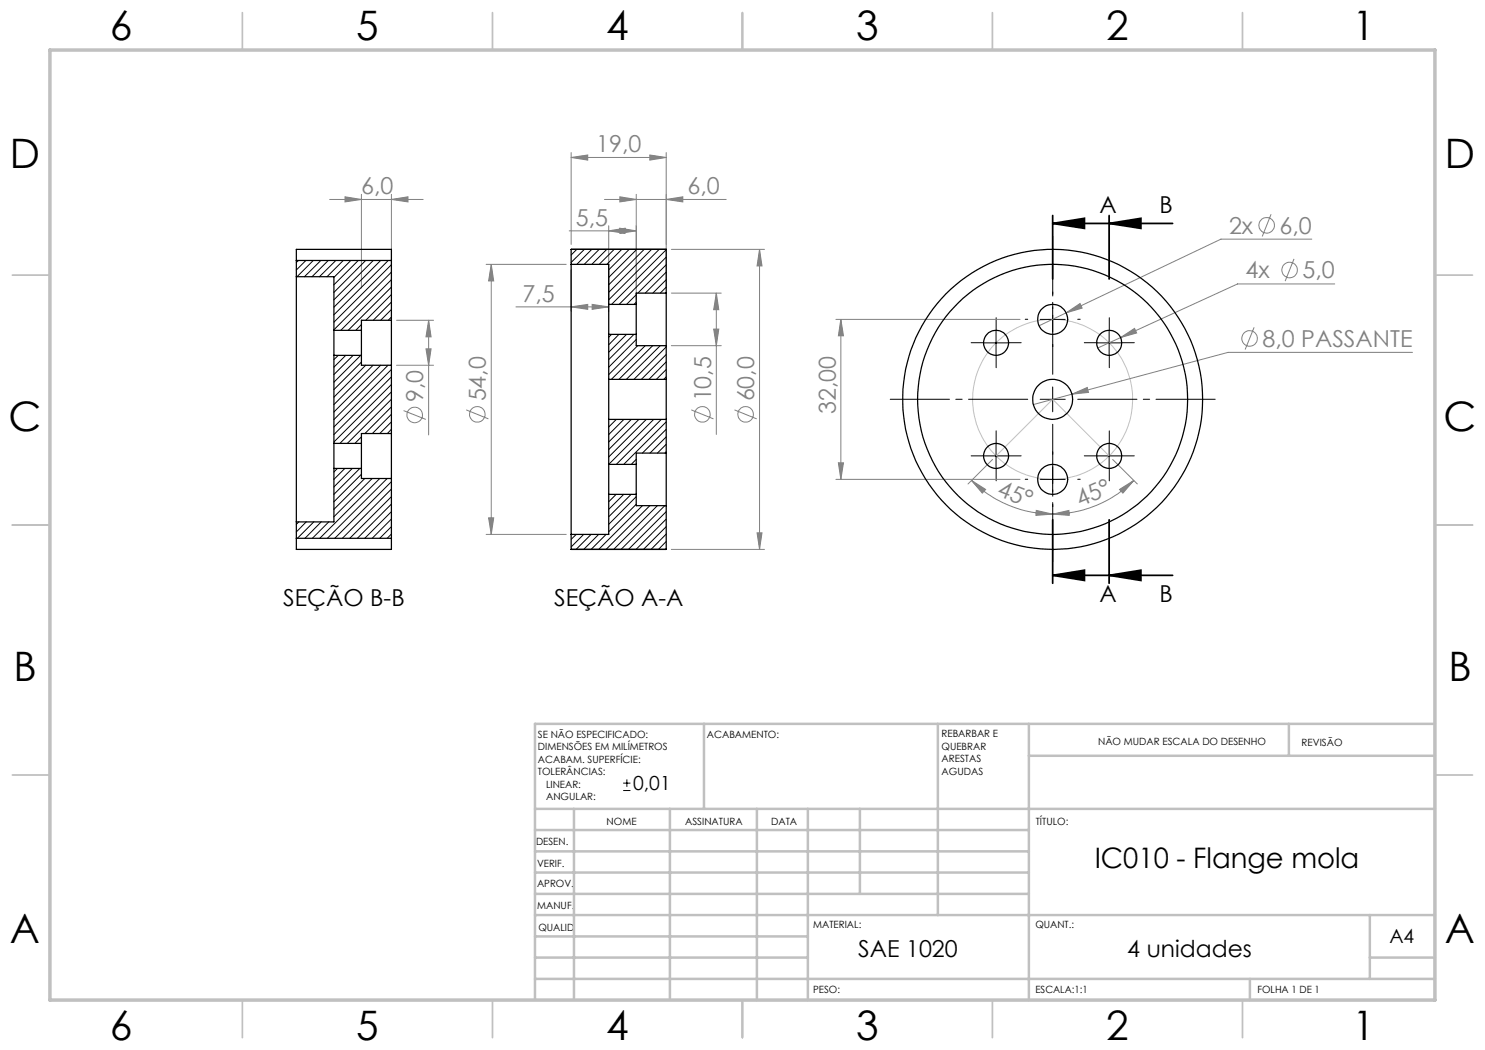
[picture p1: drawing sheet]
<svg xmlns="http://www.w3.org/2000/svg" width="297mm" height="210mm" viewBox="0 0 297 210" stroke-linecap="round" stroke-linejoin="round" font-family="sans-serif">
<g fill="none" stroke="#808080" stroke-width=".2">
<path d="M65.9 39.9h18.7M69 39.4l3.3 .5-3.3 .5zM72.3 38.9v18.7M78.3 39.9l3.3-.5v1zM78.3 38.9v18.7M114.2 31.5l3.3-.5v1zM114.2 30.5v18.4M114.2 31.5h19M120.9 39.9h24.3M124 39.4l3.2 .5-3.2 .5zM127.2 38.9v21M130 31l3.2 .5-3.2 .5z"/>
<path d="M133.2 39.9l3.4-.5v1zM133.2 30.5v27.1M97.2 52.9h16M98.2 52.9l.5 3.3h-1zM98.2 52.9v54M113.8 46.2h13.4M114.2 53.9v8.5M121.7 46.2l3.3-.6v1.1zM121.7 45.1v17.3M124 45.6l3.2 .6-3.2 .5zM134.3 58.6h10M134.3 49.9h18.6"/>
<path d="M143.3 58.6l.5 3.3h-1.1zM143.3 58.6v28.3M151.9 49.9l.5 3.3h-1zM151.9 49.9v60M254.2 42.9l-1.8 4.4M258.8 51.8l-1.8 4.4M262.4 47.8h-18.2l-31 14.8M266.9 56.8h-19.4l-27.9 12.8M79.3 64.1h7.4M79.3 73.1h7.4M85.2 69.8h1l-.5 3.3zM85.7 64.1l.5 3.3h-1z"/>
<path d="M85.7 64.1v22.9M103.2 61.4h18.5M114.2 61.4l3.3-.5v1zM118.4 60.9l3.3 .5-3.3 .5zM134.3 69.1h10M142.7 65.8h1.1l-.5 3.3zM167.2 63.9h36.8M168.2 63.9v32M168.2 63.9l.5 3.3h-1zM213.2 62.6l2.8-1.9 .4 .9zM213.2 62.6l-5.4 2.5M214.4 78.8l3.1-1.3 .2 1z"/>
<path d="M224.1 67.5l2.8-1.8 .4 .9zM250.8 65.5l-1.8 4.4M282.5 70.5h-36.9l-38.9 10.4M80.7 82.1l4.5 1.8M93.2 82l4.5 1.8M138.3 82l4.4 1.8M146.9 82l4.4 1.8M167.2 95.9h36.8M167.7 92.6h1l-.5 3.3zM194.3 96.1l2.8 1.8-.6 .7zM194.3 96.1a23.1 23.1 0 0 0 16.2 6.7M198.5 91.9l-4.9 4.9"/>
<path d="M222.5 91.9l5 4.9M223.9 97.9l2.9-1.8-2.2 2.5zM226.8 96.1a23.1 23.1 0 0 1-16.3 6.7M97.2 106.9h16M97.7 103.6h1l-.5 3.3zM134.3 109.9h18.6M151.4 106.6h1l-.5 3.3zM207.3 102.1l3.2 .7-3.3 .3zM210.5 102.8l3.3-.7 .1 1z"/>
<circle cx="253.3" cy="45.1" r="1.55"/>
<circle cx="257.9" cy="54" r="1.55"/>
<circle cx="249.9" cy="67.7" r="1.55"/>
<circle cx="82.9" cy="83" r="1.55"/>
<circle cx="95.5" cy="82.9" r="1.55"/>
<circle cx="140.5" cy="82.9" r="1.55"/>
<circle cx="149.1" cy="82.9" r="1.56"/>
</g>
<g fill="none" stroke="#000" stroke-width=".2">
<path d="M196.7 68.6h5M199.2 66.1v5M208 79.9h5M208 63.9h5M210.5 61.4v5M210.5 77.4v5M219.4 68.6h4.9M221.8 66.1v5M196.7 91.2h5M199.2 88.7v5M208 95.9h5M210.5 93.4v5"/>
<path d="M219.4 91.2h4.9M221.8 88.7v5M124.6 158.1h1.5M124.6 156.6h1.5M125.4 155.9v1.5"/>
</g>
<path d="M210.5 44.7l6.4-1v2zM210.5 44.7h24M210.5 43.1v12.7M221.8 44.7l6.4-1v2zM221.8 43.1v12.7M210.5 115.1l6.4-1.1v2.1zM210.5 115.1h24M210.5 104v12.7M221.8 115.1l6.4-1.1v2.1zM221.8 104v12.7" fill="none" stroke="#000" stroke-width=".35"/>
<g fill="none" stroke="#c0c0c0" stroke-width=".2">
<path d="M199.2 91.2l11.3-11.3 11.3 11.3"/>
<circle cx="210.5" cy="79.9" r="16"/>
</g>
<path d="M205.5 79.9h-27.5M210.5 74.9v-27.5M215.5 79.9h27.5M210.5 84.9v27.5" fill="none" stroke="#000" stroke-width=".2" stroke-dasharray="15.2 1.3 1.3 1.3" stroke-dashoffset="3.4"/>
<g fill="none" stroke="#000" stroke-width=".2" stroke-dasharray="15.2 1.3 1.3 1.3">
<path d="M210.5 58.9v-.5M196.7 68.5h-2.5M199.2 66v-2.5M199.2 71v2.5M201.7 68.5h2.5M205.5 63.9h-.5M210.5 68.9v.5M215.5 63.9h.5M219.4 68.5h-2.5M221.9 66v-2.5M221.9 71v2.5M224.4 68.5h2.5"/>
<path d="M196.7 91.2h-2.5M199.2 88.7v-2.5M199.2 93.7v2.5M201.7 91.2h2.5M205.5 95.9h-.5M210.5 90.9v-.5M215.5 95.9h.5M219.4 91.2h-2.5M221.9 88.7v-2.5M221.9 93.7v2.5M224.4 91.2h2.5M210.5 100.9v.5"/>
</g>
<g fill="none" stroke="#c0c0c0" stroke-width=".35">
<path d="M48.5 2.5v7.5M98.5 2.5v7.5M148.5 2.5v7.5M198.5 2.5v7.5M248.5 2.5v7.5M2.5 55h7.5M287 55h7.5M2.5 105h7.5M287 105h7.5M2.5 155h7.5M287 155h7.5M48.5 200v7.5"/>
<path d="M98.5 200v7.5M148.5 200v7.5M198.5 200v7.5M248.5 200v7.5"/>
</g>
<g fill="none" stroke="#c0c0c0" stroke-width=".5">
<path d="M140.8 144.8v17M187.6 144.8v38.2M205.8 144.8v55.2M205.8 151.2h81.2M257.8 144.8v6.4M287 144.8h-180v55.2M107 161.8h180M107 178.8h98.8M107 174.5h98.8M107 170.3h98.8M107 166h98.8M114.8 161.8v38.2"/>
<path d="M134 161.8v38.2M151.4 161.8v38.2M161.6 161.8v38.2M172 161.8v17M107 195.8h180M107 191.5h54.6M107 187.3h54.6M107 183h180M250 195.8v4.2M274 191.5h13M274 183v12.8"/>
</g>
<path d="M10 10h277v190h-277z" fill="none" stroke="#c0c0c0" stroke-width=".7"/>
<g fill="#000">
<path d="M210.5 44.7l6.4-1v2zM210.5 115.1l6.4-1.1v2.1z"/>
<path d="M221.8 44.7l6.4-1v2zM221.8 115.1l6.4-1.1v2.1z"/>
</g>
<g fill="#808080">
<path d="M210.5 102.8l3.3-.7 .1 1zM223.9 97.9l2.9-1.8-2.2 2.5z"/>
<path d="M194.3 96.1l2.8 1.8-.6 .7zM207.3 102.1l3.2 .7-3.3 .3z"/>
<path d="M130 31l3.2 .5-3.2 .5zM114.2 31.5l3.3-.5v1z"/>
<path d="M214.4 78.8l3.3-.3-.2-1zM213.2 62.6l3.2-1-.4-.9zM224.1 67.5l3.2-.9-.4-.9zM114.2 61.4l3.3-.5v1zM118.4 60.9l3.3 .5-3.3 .5zM121.7 46.2l3.3-.6v1.1zM124 45.6l3.2 .6-3.2 .5z"/>
<path d="M124 39.4l3.2 .5-3.2 .5zM133.2 39.9l3.4-.5v1z"/>
<path d="M167.7 92.6h1l-.5 3.3zM168.2 63.9l.5 3.3h-1z"/>
<path d="M142.7 65.8h1.1l-.5 3.3zM143.3 58.6l.5 3.3h-1.1z"/>
<path d="M151.9 49.9l.5 3.3h-1zM151.4 106.6h1l-.5 3.3zM98.2 52.9l.5 3.3h-1zM97.7 103.6h1l-.5 3.3zM85.7 64.1l.5 3.3h-1zM85.2 69.8h1l-.5 3.3z"/>
<path d="M69 39.4l3.3 .5-3.3 .5zM78.3 39.9l3.3-.5v1z"/>
</g>
<g fill="none" stroke="#000" stroke-width=".25">
<path d="M59.3 52.1v-2.2h19v2.2M59.3 55.3v49.1M59.3 52.1h19M59.3 55.3h7.5v10.8M59.3 52.1v3.2M78.3 52.1v12M114.2 52.9v54M114.2 52.9v-3h19v8.7M114.2 52.9h7.5v8M133.2 58.6v10.5M133.2 58.6h-6v2.3M66.8 66.1v5"/>
<path d="M66.8 66.1h5.5M66.8 71.1v17.6M66.8 71.1h5.5M72.3 66.1v5M72.3 71.1v2h6M78.3 64.1v9M78.3 73.1v13.6M78.3 64.1h-6v2M121.7 75.9v8M121.7 60.9v6M121.7 60.9h5.5M121.7 66.9v9"/>
<path d="M121.7 66.9h5.5M121.7 75.9h11.5M127.2 60.9v6M127.2 66.9v2.2h6M133.2 75.9v8M133.2 69.1v6.8M66.8 88.7v5M66.8 93.7v10.7h-7.5M66.8 93.7h5.5M66.8 88.7h5.5M72.3 88.7v5M72.3 93.7v2h6"/>
<path d="M78.3 86.7v9M78.3 95.7v12M78.3 86.7h-6v2M121.7 92.9v6M121.7 83.9v9M121.7 98.9v8h-7.5M121.7 98.9h5.5M121.7 83.9h11.5M121.7 92.9h5.5M127.2 92.9v6M127.2 98.9v2.2h6M133.2 90.6v10.5"/>
<path d="M133.2 90.6h-6v2.3M133.2 83.9v6.7M59.3 107.7v2.2h19v-2.2M59.3 104.4v3.3M59.3 107.7h19M133.2 101.1v8.8h-19v-3"/>
<circle cx="199.2" cy="68.6" r="2.5"/>
<circle cx="210.5" cy="79.9" r="4"/>
<circle cx="210.5" cy="79.9" r="30"/>
<circle cx="210.5" cy="79.9" r="27"/>
<circle cx="210.5" cy="63.9" r="3"/>
<circle cx="221.8" cy="68.6" r="2.49"/>
<circle cx="199.2" cy="91.2" r="2.5"/>
<circle cx="210.5" cy="95.9" r="2.99"/>
<circle cx="221.8" cy="91.2" r="2.49"/>
</g>
<g fill="none" stroke="#000" stroke-width=".2">
<path d="M59.7 52.1l-.4 .4M61.2 52.1l-1.9 1.9M62.7 52.1l-3.3 3.2M64.2 52.1l-3.3 3.2M65.7 52.1l-3.3 3.2M67.2 52.1l-3.3 3.2M68.7 52.1l-3.3 3.2M70.2 52.1l-3.4 3.4M71.6 52.1l-4.8 4.9M73.1 52.1l-6.3 6.4M74.6 52.1l-7.8 7.9M76.1 52.1l-9.3 9.3"/>
<path d="M77.6 52.1l-10.8 10.9M78.3 52.9l-11.5 11.5M78.3 54.4l-11.5 11.6M78.3 55.9l-10.1 10.2M78.3 57.4l-8.7 8.7M78.3 58.9l-5.1 5.2M115.4 49.9l-1.2 1.1M116.9 49.9l-2.7 2.6M118.4 49.9l-3 3M119.8 49.9l-3 3M121.4 49.9l-3 3M122.8 49.9l-3 3"/>
<path d="M124.4 49.9l-3 3M125.8 49.9l-4.1 4.1M127.2 58.9l-1.9 2M127.4 49.9l-5.7 5.6M128.8 49.9l-7.1 7.1M130.3 49.9l-8.6 8.6M131.8 49.9l-10.1 10.1M133.2 55.9l-2.6 2.7M133.2 49.9l-10.9 11M133.2 51.4l-9.4 9.5M133.2 52.9l-5.6 5.7M133.2 54.4l-4.2 4.2"/>
<path d="M133.2 57.4l-1.2 1.2M67.7 71.1l-.9 .8M69.1 71.1l-2.3 2.3M70.6 71.1l-3.8 3.8M72.1 71.1l-5.3 5.3M72.3 72.4l-5.5 5.5M72.3 64.9l-1.1 1.2M73.1 73.1l-6.3 6.3M74.6 73.1l-7.8 7.8M76.1 73.1l-9.3 9.3M77.6 73.1l-10.8 10.8M78.3 61.9l-2.2 2.2"/>
<path d="M78.3 63.4l-.7 .7M78.3 73.9l-11.5 11.5M78.3 75.4l-11.5 11.5M78.3 76.9l-11.5 11.5M78.3 78.4l-10.3 10.3M78.3 79.9l-8.8 8.8M78.3 60.4l-3.7 3.7M122.3 66.9l-.6 .5M123.8 66.9l-2.1 2.1M125.3 66.9l-3.6 3.5M126.8 66.9l-5.1 5M127.2 67.9l-5.5 5.5"/>
<path d="M127.2 60.4l-.4 .5M127.5 69.1l-5.8 5.8M129 69.1l-6.7 6.8M130.5 69.1l-6.7 6.8M132 69.1l-6.7 6.8M133.2 69.4l-6.4 6.5M133.2 70.9l-4.9 5M133.2 72.4l-3.4 3.5M133.2 73.9l-1.9 2M133.2 75.4l-.4 .5M67.5 93.7l-.7 .7M69 93.7l-2.2 2.2"/>
<path d="M70.4 93.7l-3.6 3.7M72 93.7l-5.2 5.2M72.3 87.4l-1.3 1.3M72.3 94.9l-5.5 5.5M73 95.7l-6.2 6.2M74.4 95.7l-7.6 7.7M76 95.7l-12 12M77.4 95.7l-11.9 12M78.3 81.4l-5.3 5.3M78.3 82.9l-3.8 3.8M78.3 84.4l-2.3 2.3M78.3 85.9l-.8 .8"/>
<path d="M78.3 96.3l-11.3 11.4M78.3 97.8l-9.8 9.9M78.3 99.3l-8.3 8.4M121.7 98.9h.1M121.8 83.9h-.1M123.2 98.9l-1.5 1.5M123.3 83.9l-1.6 1.5M124.7 98.9l-3 3M124.8 83.9l-3.1 3M126.2 98.9l-4.5 4.5M126.3 83.9l-4.6 4.5M127.2 99.3l-5.5 5.6"/>
<path d="M127.2 91.9l-.9 1M127.8 83.9l-6.1 6M129.3 83.9l-7.6 7.5M130.7 83.9l-9 9M132.3 83.9l-9 9M133.2 88.9l-1.7 1.7M133.2 84.4l-8.5 8.5M133.2 85.9l-4.7 4.7M133.2 87.4l-3.2 3.2M133.2 90.3l-.2 .3M59.8 104.4l-.5 .5M61.2 104.4l-1.9 2"/>
<path d="M62.8 104.4l-3.3 3.3M64.2 104.4l-3.2 3.3M65.8 104.4l-3.3 3.3M78.3 100.8l-6.8 6.9M78.3 102.3l-5.3 5.4M78.3 103.8l-3.9 3.9M78.3 105.3l-2.3 2.4M78.3 106.8l-.9 .9M115.3 106.9l-1.1 1M116.7 106.9l-2.5 2.5M118.2 106.9l-3 3M119.7 106.9l-3 3"/>
<path d="M121.2 106.9l-3 3M127.2 100.9l-5.5 5.5M128.5 101.1l-8.8 8.8M130 101.1l-8.8 8.8M131.5 101.1l-8.8 8.8M133 101.1l-8.8 8.8M133.2 102.3l-7.5 7.6M133.2 103.8l-6 6.1M133.2 105.3l-4.5 4.6M133.2 106.8l-3 3.1M133.2 108.3l-1.5 1.6M133.2 109.8v.1"/>
</g>
<g font-size="8.1">
<text x="22" y="8">6</text>
<text x="71.2" y="8">5</text>
<text x="121.2" y="8">4</text>
<text x="171.3" y="8">3</text>
<text x="221.3" y="8">2</text>
<text x="270.5" y="8">1</text>
<text x="2" y="33.6">D</text>
<text x="289" y="33.6">D</text>
<text x="1.7" y="86.1">C</text>
<text x="288.7" y="86.1">C</text>
<text x="2.7" y="136.1">B</text>
<text x="289.7" y="136.1">B</text>
<text x="2" y="188.6">A</text>
<text x="289" y="188.6">A</text>
<text x="22" y="208">6</text>
<text x="71.2" y="208">5</text>
<text x="121.2" y="208">4</text>
<text x="171.3" y="208">3</text>
<text x="221.3" y="208">2</text>
<text x="270.5" y="208">1</text>
</g>
<text font-size="5.6" x="218.9" y="173.6">IC010 - Flange mola</text>
<g font-size="4.7" fill="#808080">
<text x="119.2" y="30.5">19,0</text>
<text x="72.2" y="38.8">6,0</text>
<text x="137.5" y="38.8">6,0</text>
<text x="115.2" y="45.1">5,5</text>
<text x="245.8" y="46.8">2x</text>
<text x="255.9" y="46.8">6,0</text>
<text x="249.1" y="55.7">4x</text>
<text x="260.5" y="55.7">5,0</text>
<text x="104.5" y="60.3">7,5</text>
<text x="252.5" y="69.4">8,0 PASSANTE</text>
<text x="84.7" y="80.4" transform="rotate(-90 84.7 80.4)">9,0</text>
<text x="97.2" y="80.3" transform="rotate(-90 97.2 80.3)">54,0</text>
<text x="142.2" y="80.3" transform="rotate(-90 142.2 80.3)">10,5</text>
<text x="150.9" y="80.3" transform="rotate(-90 150.9 80.3)">60,0</text>
<text x="167.2" y="82.8" transform="rotate(-90 167.2 82.8)">32,00</text>
<text x="199.2" y="99" transform="rotate(22 199.2 99)">45°</text>
<text x="216" y="101.4" transform="rotate(-23 216 101.4)">45°</text>
</g>
<g font-size="4.7">
<text x="219.9" y="42.6">A</text>
<text x="231.9" y="42.6">B</text>
<text x="56.6" y="121.1">SEÇÃO B-B</text>
<text x="110.8" y="121.1">SEÇÃO A-A</text>
<text x="219.9" y="120.4">A</text>
<text x="231.9" y="120.4">B</text>
<text x="171.7" y="191.3">SAE 1020</text>
<text x="225.5" y="191.3">4 unidades</text>
</g>
<g font-size="3.9">
<text x="126.6" y="158.1">0,01</text>
<text x="277.9" y="188.5">A4</text>
</g>
<g font-size="2">
<text x="107.6" y="147.6">SE NÃO ESPECIFICADO:</text>
<text x="141.4" y="147.6">ACABAMENTO:</text>
<text x="188.3" y="147.5">REBARBAR E</text>
<text x="188.3" y="150">QUEBRAR</text>
<text x="219.6" y="149">NÃO MUDAR ESCALA DO DESENHO</text>
<text x="260.3" y="149.2">REVISÃO</text>
<text x="107.6" y="150.1">DIMENSÕES EM MILÍMETROS</text>
<text x="107.6" y="152.6">ACABAM. SUPERFÍCIE:</text>
<text x="107.6" y="155.1">TOLERÂNCIAS:</text>
<text x="188.3" y="152.5">ARESTAS</text>
<text x="188.3" y="155">AGUDAS</text>
<text x="109.2" y="157.6">LINEAR:</text>
<text x="109.2" y="160.1">ANGULAR:</text>
<text x="121.3" y="165">NOME</text>
<text x="137" y="164.9">ASSINATURA</text>
<text x="154.2" y="164.9">DATA</text>
<text x="207.2" y="164.9">TÍTULO:</text>
<text x="107.2" y="169.1">DESEN.</text>
<text x="107.4" y="173.3">VERIF.</text>
<text x="107.4" y="177.4">APROV.</text>
<text x="107.5" y="181.8">MANUF.</text>
<text x="162.7" y="185.5">MATERIAL:</text>
<text x="207.1" y="185.5">QUANT.:</text>
<text x="107.7" y="186.1">QUALID</text>
<text x="162.6" y="198.5">PESO:</text>
<text x="207.1" y="198.6">ESCALA:1:1</text>
<text x="251.5" y="198.6">FOLHA 1 DE 1</text>
</g>
</svg>
